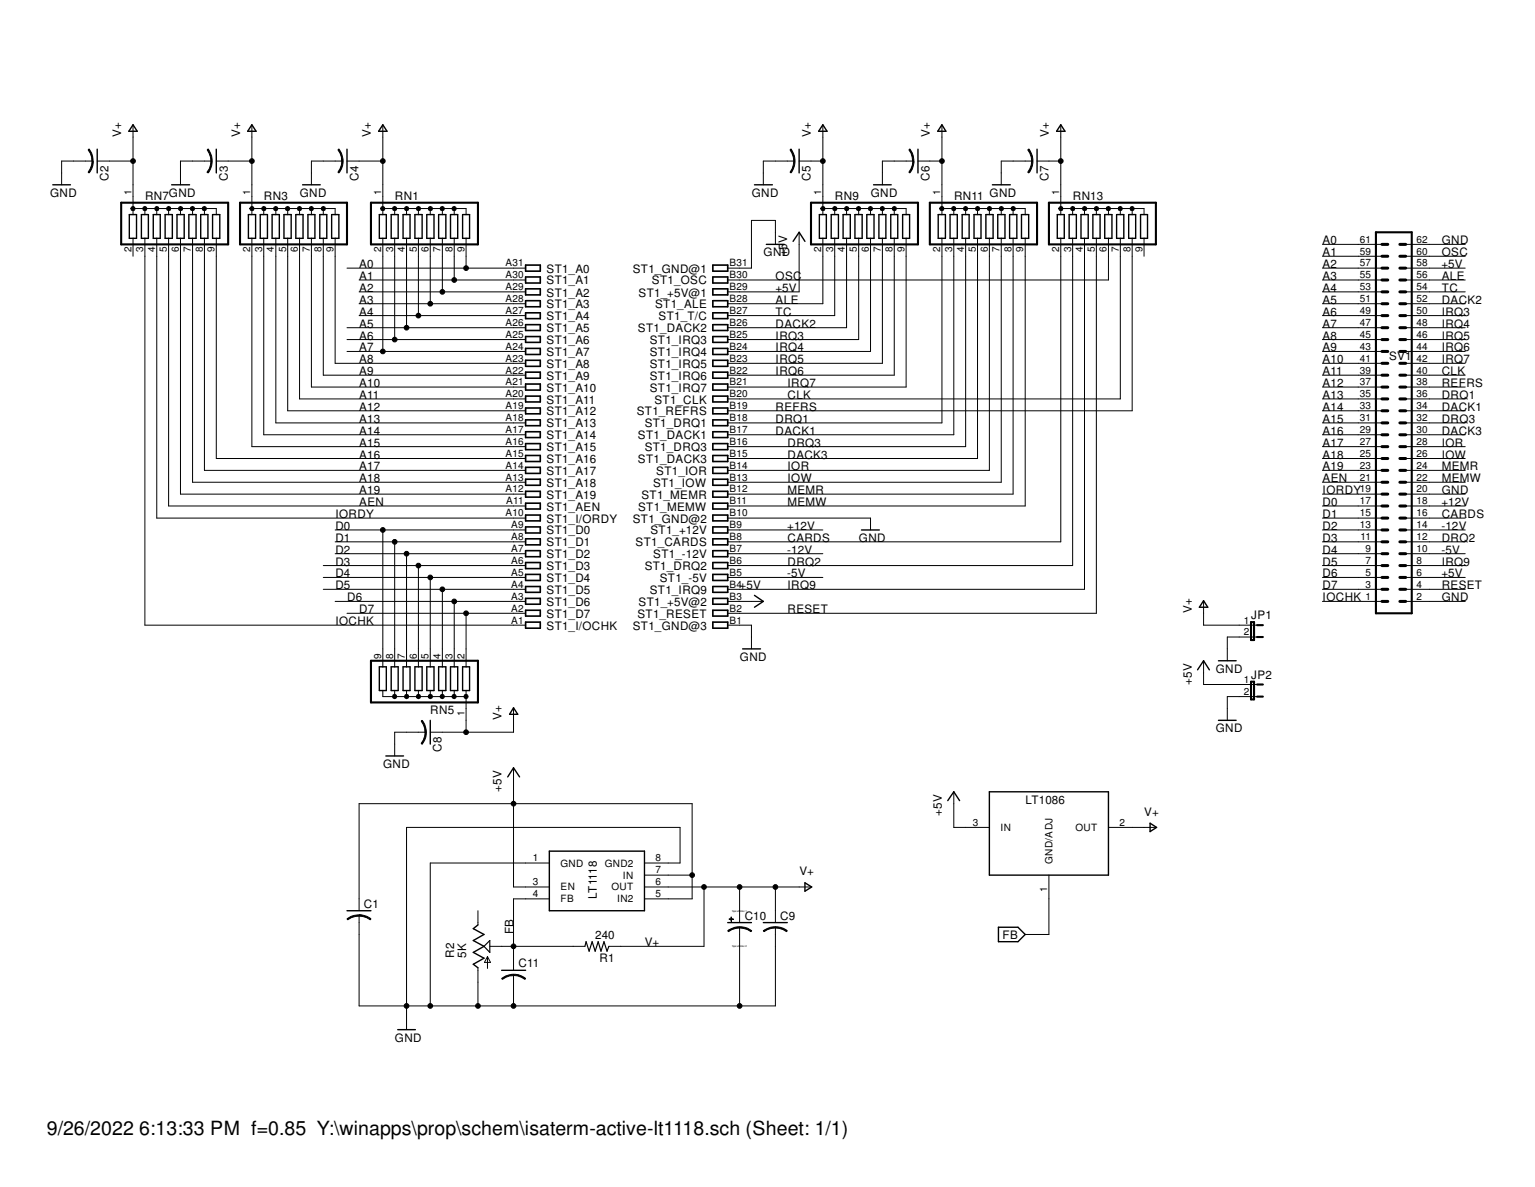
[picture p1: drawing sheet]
<svg xmlns="http://www.w3.org/2000/svg" width="279mm" height="216mm" viewBox="0 0 279 216" stroke-linecap="round" stroke-linejoin="round" font-family="sans-serif">
<g fill="none" stroke="#000" stroke-width=".25">
<path d="M9.6 33.6h3.2M17.7 27.1v4.4M23.5 39h1.3v4.3h-1.3zM24.2 22.7l.8 1.2h-1.5zM25.7 39h1.3v4.3h-1.3zM27.9 39h1.3v4.3h-1.3zM30.1 39h1.3v4.3h-1.3zM31.2 33.6h3.3M32.2 39h1.3v4.3h-1.3zM34.4 39h1.3v4.3h-1.3zM36.5 39h1.3v4.3h-1.3zM38.7 39h1.3v4.3h-1.3z"/>
<path d="M39.4 27.1v4.4M45.2 39h1.3v4.3h-1.3zM45.8 22.7l.8 1.2h-1.5zM47.4 39h1.3v4.3h-1.3zM49.5 39h1.3v4.3h-1.3zM51.7 39h1.3v4.3h-1.3zM53.8 39h1.4v4.3h-1.4zM55.1 33.6h3.2M56 39h1.3v4.3h-1.3zM58.2 39h1.3v4.3h-1.3zM60.4 39h1.3v4.3h-1.3zM63.2 27.1v4.4"/>
<path d="M69 39h1.3v4.3h-1.3zM69.7 22.7l.7 1.2h-1.5zM71.2 39h1.3v4.3h-1.3zM73.4 39h1.2v4.3h-1.2zM75.5 39h1.3v4.3h-1.3zM77.7 39h1.3v4.3h-1.3zM79.8 39h1.4v4.3h-1.4zM82 39h1.3v4.3h-1.3zM84.2 39h1.3v4.3h-1.3zM137.3 33.6h3.3M145.5 27.1v4.4M149.1 39h1.3v4.3h-1.3z"/>
<path d="M149.8 22.7l.7 1.2h-1.5zM151.3 39h1.3v4.3h-1.3zM153.5 39h1.3v4.3h-1.3zM155.6 39h1.3v4.3h-1.3zM157.8 39h1.3v4.3h-1.3zM159 33.6h3.2M160 39h1.2v4.3h-1.2zM162.1 39h1.3v4.3h-1.3zM164.3 39h1.3v4.3h-1.3zM167.1 27.1v4.4M170.8 39h1.3v4.3h-1.3zM171.4 22.7l.8 1.2h-1.5z"/>
<path d="M172.9 39h1.3v4.3h-1.3zM175.1 39h1.3v4.3h-1.3zM177.3 39h1.3v4.3h-1.3zM179.5 39h1.3v4.3h-1.3zM180.6 33.6h3.3M181.6 39h1.3v4.3h-1.3zM183.8 39h1.3v4.3h-1.3zM185.9 39h1.3v4.3h-1.3zM188.8 27.1v4.4M192.4 39h1.3v4.3h-1.3zM193.1 22.7l.7 1.2h-1.5zM194.6 39h1.3v4.3h-1.3z"/>
<path d="M196.8 39h1.3v4.3h-1.3zM198.9 39h1.3v4.3h-1.3zM201.1 39h1.3v4.3h-1.3zM203.2 39h1.4v4.3h-1.4zM205.4 39h1.3v4.3h-1.3zM207.6 39h1.3v4.3h-1.3zM139.5 44.4h3.2M144.4 43.9l1.1-1.7 1 1.7M156.8 96.4h3.3M135.2 118h3.2M137.3 108.3l1.6 1.1-1.6 1M219.1 109.3l.7 1.1h-1.5z"/>
<path d="M69 121.3h1.3v4.3h-1.3zM70.2 137.5h3.2M71.2 121.3h1.3v4.3h-1.3zM73.4 121.3h1.2v4.3h-1.2zM75.5 121.3h1.3v4.3h-1.3zM77.7 121.3h1.3v4.3h-1.3zM78.3 131v4.3M79.8 121.3h1.4v4.3h-1.4zM82 121.3h1.3v4.3h-1.3zM84.2 121.3h1.3v4.3h-1.3zM93.5 128.7l.7 1.2h-1.4zM218 121.8l1.1-1.6 1 1.6"/>
<path d="M221.8 131h3.2M221.8 120.2h3.2M92.4 141.3l1.1-1.6 1.1 1.6M100 154.8h17.3v10.9h-17.3zM172.5 145.6l1.1-1.6 1.1 1.6M180.1 144h21.7v15.2h-21.7zM209.3 149.7l1.2 .8-1.2 .8zM63.2 165.7h4.3M87 168.2l-.9 .7 2 1.1-2 1.1 2 1-2 1.1 2 1.1-2 1.1 .9 .6M91.3 176.5h4.4M132.5 167.8h4.3M138.9 167.8h4.4"/>
<path d="M146.5 160.6l1.2 .7-1.2 .8zM181.7 168.7h3.6l1.3 1.3-1.3 1.3h-3.6zM72.4 187.3h3.2"/>
</g>
<g fill="none" stroke="#000" stroke-width=".3">
<path d="M95.7 48.2h2.6v1.1h-2.6zM95.7 50.4h2.6v1.1h-2.6zM95.7 52.5h2.6v1.1h-2.6zM95.7 54.7h2.6v1.1h-2.6zM95.7 56.9h2.6v1.1h-2.6zM95.7 59.1h2.6v1h-2.6zM129.8 59.1h2.7v1h-2.7zM129.8 56.9h2.7v1.1h-2.7zM129.8 54.7h2.7v1.1h-2.7zM129.8 52.5h2.7v1.1h-2.7zM129.8 50.4h2.7v1.1h-2.7zM129.8 48.2h2.7v1.1h-2.7z"/>
<path d="M95.7 61.2h2.6v1.1h-2.6zM95.7 63.4h2.6v1.1h-2.6zM95.7 65.5h2.6v1.1h-2.6zM95.7 67.7h2.6v1.1h-2.6zM95.7 69.8h2.6v1.2h-2.6zM95.7 72.1h2.6v1h-2.6zM95.7 74.2h2.6v1.1h-2.6zM95.7 76.4h2.6v1h-2.6zM95.7 78.5h2.6v1.1h-2.6zM129.8 78.5h2.7v1.1h-2.7zM129.8 76.4h2.7v1h-2.7zM129.8 74.2h2.7v1.1h-2.7z"/>
<path d="M129.8 72.1h2.7v1h-2.7zM129.8 69.8h2.7v1.2h-2.7zM129.8 67.7h2.7v1.1h-2.7zM129.8 65.5h2.7v1.1h-2.7zM129.8 63.4h2.7v1.1h-2.7zM129.8 61.2h2.7v1.1h-2.7zM95.7 80.7h2.6v1.1h-2.6zM95.7 82.8h2.6v1.1h-2.6zM95.7 85h2.6v1.1h-2.6zM95.7 87.2h2.6v1.1h-2.6zM95.7 89.4h2.6v1h-2.6zM95.7 91.5h2.6v1.1h-2.6z"/>
<path d="M95.7 93.7h2.6v1h-2.6zM95.7 95.8h2.6v1.1h-2.6zM95.7 98h2.6v1.1h-2.6zM129.8 98h2.7v1.1h-2.7zM129.8 95.8h2.7v1.1h-2.7zM129.8 93.7h2.7v1h-2.7zM129.8 91.5h2.7v1.1h-2.7zM129.8 89.4h2.7v1h-2.7zM129.8 87.2h2.7v1.1h-2.7zM129.8 85h2.7v1.1h-2.7zM129.8 82.8h2.7v1.1h-2.7zM129.8 80.7h2.7v1.1h-2.7z"/>
<path d="M95.7 113.2h2.6v1.1h-2.6zM95.7 100.2h2.6v1.1h-2.6zM95.7 102.3h2.6v1.1h-2.6zM95.7 104.5h2.6v1.1h-2.6zM95.7 106.7h2.6v1h-2.6zM95.7 108.8h2.6v1.1h-2.6zM95.7 111h2.6v1.1h-2.6zM129.8 113.2h2.7v1.1h-2.7zM129.8 111h2.7v1.1h-2.7zM129.8 108.8h2.7v1.1h-2.7zM129.8 106.7h2.7v1h-2.7zM129.8 104.5h2.7v1.1h-2.7z"/>
<path d="M129.8 102.3h2.7v1.1h-2.7zM129.8 100.2h2.7v1.1h-2.7z"/>
</g>
<g fill="none" stroke="#000" stroke-width=".18">
<path d="M16 27.3l.2-.2a3.2 3.2 0 0 1 .7 2.2h-.2v-.7zM16.8 29.3h.2a3.1 3.1 0 0 1-.8 2.2l-.2-.2 .7-1.3zM16.8 29.3h-5.6v4.3M17.7 29.3h6.5M23.9 37.7l.3-.2 .3 .2 .1 .2-.1 .3h-.6l-.1-.3h.5h-.5zM24.2 37.9h15.2v1.1M24.2 22.8v16.2M26.1 37.7l.3-.2 .2 .2 .2 .2-.2 .3h-.5l-.1-.3h.4h-.4zM26.4 37.9v1.1M28.3 37.7l.2-.2 .3 .2v.5h-.5l-.1-.3h.4h-.4zM28.5 37.9v1.1M30.4 37.7l.3-.2 .3 .2v.5h-.6l-.1-.3h.4h-.4z"/>
<path d="M30.7 37.9v1.1M32.6 37.7l.3-.2 .2 .2 .2 .2-.2 .3h-.5l-.1-.3h.4h-.4zM32.9 37.9v1.1M34.8 37.7l.3-.2 .2 .2 .1 .2-.1 .3h-.5l-.2-.3h.5h-.5zM35.1 37.9v1.1M36.9 37.7l.3-.2 .3 .2 .1 .2-.1 .3h-.6l-.1-.3h.5h-.5zM37.2 37.9v1.1M37.7 27.3l.2-.2 .2 .2a3.2 3.2 0 0 1 .5 2h-.2l-.1-.7zM38.4 29.3h.2a3.3 3.3 0 0 1-.7 2.2l-.2-.2 .4-.6zM38.5 29.3h-5.6v4.3M39.4 29.3h6.4M45.6 37.7l.2-.2 .3 .2v.5h-.5l-.1-.3h.4h-.4z"/>
<path d="M45.8 37.9h15.2v1.1M45.8 22.8v16.2M47.8 37.7l.2-.2 .3 .2 .1 .2-.1 .3h-.5l-.2-.3h.4h-.4zM48 37.9v1.1M49.9 37.7l.3-.2 .3 .2 .1 .2-.1 .3h-.6l-.1-.3h.4h-.4zM50.2 37.9v1.1M52.1 37.7l.3-.2 .2 .2 .1 .2-.1 .3h-.5l-.2-.3h.5h-.5zM52.4 37.9v1.1M54.2 37.7l.3-.2 .3 .2 .1 .2-.1 .3h-.6l-.1-.3h.5h-.5zM54.5 37.9v1.1M56.4 37.7l.3-.2 .2 .2 .2 .2-.2 .3h-.5l-.1-.3h.4h-.4zM56.7 37.9v1.1"/>
<path d="M58.6 37.7l.2-.2 .3 .2v.5h-.5l-.1-.3h.4h-.4zM58.8 37.9v1.1M61.5 27.3l.2-.2a3.4 3.4 0 0 1 .7 2.2h-.2l-.1-.7zM62.2 29.3h.2a3.1 3.1 0 0 1-.7 2.2l-.2-.2 .6-1.3zM62.3 29.3h-5.6v4.3M63.2 29.3h6.5M69.4 37.7l.3-.2 .2 .2 .2 .2-.2 .3h-.5l-.1-.3h.4h-.4zM69.7 22.8v16.2M69.7 37.9h15.1v1.1M71.5 37.7l.3-.2 .3 .2 .1 .2-.1 .3h-.6v-.3h.4h-.4zM71.8 37.9v1.1M73.7 37.7l.3-.2 .3 .2v.5h-.6l-.1-.3h.4h-.4z"/>
<path d="M74 37.9v1.1M75.9 37.7l.3-.2 .3 .2v.5h-.6l-.1-.3h.4h-.4zM76.2 37.9v1.1M78.1 37.7l.2-.2 .3 .2 .1 .2-.1 .3h-.5l-.2-.3h.5h-.5zM78.3 37.9v1.1M80.2 37.7l.3-.2 .3 .2 .1 .2-.1 .3h-.6l-.1-.3h.5h-.5zM80.5 37.9v1.1M82.4 37.7l.3-.2 .2 .2 .2 .2-.2 .3h-.5l-.1-.3h.4h-.4zM82.7 37.9v1.1M143.8 27.3l.2-.2 .1 .2a3.2 3.2 0 0 1 .6 2h-.2l-.1-.7zM144.5 29.3h.2a3.3 3.3 0 0 1-.7 2.2l-.2-.2 .4-.6zM144.6 29.3h-5.7v4.3"/>
<path d="M145.5 29.3h4.3M149.5 37.7l.3-.2 .3 .2v.5h-.6l-.1-.3h.4h-.4zM149.8 37.9h15.1v1.1M149.8 22.8v16.2M151.7 37.7l.2-.2 .3 .2 .2 .2-.2 .3h-.5l-.1-.3h.4h-.4zM151.9 37.9v1.1M153.8 37.7l.3-.2 .3 .2 .1 .2-.1 .3h-.6l-.1-.3h.4h-.4zM154.1 37.9v1.1M156 37.7l.3-.2 .2 .2 .2 .2-.2 .3h-.5l-.1-.3h.4h-.4zM156.3 37.9v1.1M158.2 37.7l.3-.2 .2 .2 .1 .2-.1 .3h-.5l-.1-.3h.4h-.4zM158.5 37.9v1.1"/>
<path d="M160.3 37.7l.3-.2 .3 .2 .1 .2-.1 .3h-.6l-.1-.3h.5h-.5zM160.6 37.9v1.1M162.5 37.7l.3-.2 .3 .2v.5h-.6l-.1-.3h.4h-.4zM162.8 37.9v1.1M165.4 27.3l.2-.2a3.2 3.2 0 0 1 .7 2.2h-.2l-.3-1.4zM166.2 29.3h.2v.3a3.2 3.2 0 0 1-.8 1.9l-.2-.2 .7-1.3zM166.2 29.3h-5.6v4.3M167.1 29.3h4.3M171.2 37.7l.2-.2 .3 .2 .1 .2-.1 .3h-.5l-.2-.3h.5h-.5zM171.4 37.9h15.2v1.1M171.4 22.8v16.2M173.3 37.7l.3-.2 .3 .2 .1 .2-.1 .3h-.6l-.1-.3h.5h-.5z"/>
<path d="M173.6 37.9v1.1M175.5 37.7l.3-.2 .2 .2 .1 .2-.1 .3h-.5l-.1-.3h.4h-.4zM175.8 37.9v1.1M177.7 37.7l.2-.2 .3 .2v.5h-.5l-.2-.3h.5h-.5zM177.9 37.9v1.1M179.8 37.7l.3-.2 .3 .2v.5h-.6l-.1-.3h.4h-.4zM180.1 37.9v1.1M182 37.7l.2-.2 .3 .2 .2 .2-.2 .3h-.5l-.1-.3h.4h-.4zM182.2 37.9v1.1M184.1 37.7l.3-.2 .3 .2 .1 .2-.1 .3h-.6l-.1-.3h.4h-.4zM184.4 37.9v1.1M187.1 27.3l.2-.2 .2 .2a3.2 3.2 0 0 1 .5 2h-.2l-.3-1.4z"/>
<path d="M187.8 29.3h.2a3.1 3.1 0 0 1-.8 2.2l-.1-.2 .6-1.3zM187.9 29.3h-5.7v4.3M188.8 29.3h4.3M192.8 37.7l.3-.2 .3 .2v.5h-.6l-.1-.3h.4h-.4zM193.1 37.9h15.1v1.1M193.1 22.8v16.2M195 37.7l.2-.2 .3 .2v.5h-.5l-.1-.3h.4h-.4zM195.2 37.9v1.1M197.1 37.7l.3-.2 .3 .2 .1 .2-.1 .3h-.6l-.1-.3h.4h-.4zM197.4 37.9v1.1M199.3 37.7l.3-.2 .3 .2 .1 .2-.1 .3h-.6l-.1-.3h.4h-.4zM199.6 37.9v1.1"/>
<path d="M201.5 37.7l.3-.2 .2 .2 .1 .2-.1 .3h-.5l-.2-.3h.5h-.5zM201.8 37.9v1.1M203.6 37.7l.3-.2 .3 .2 .1 .2-.1 .3h-.6l-.1-.3h.5h-.5zM203.9 37.9v1.1M205.8 37.7l.3-.2 .2 .2 .2 .2-.2 .3h-.5l-.1-.3h.4h-.4zM206.1 37.9v1.1M24.2 43.3v3.3M26.4 43.3v70.4h69.3M28.5 43.3v50.9h67.2M30.7 43.3v48.7h65M32.9 43.3v46.6h62.8M35.1 43.3v44.4h60.6"/>
<path d="M37.2 43.3v42.3h58.5M39.4 43.3v40.1h56.3M45.8 43.3v37.9h49.9M48 43.3v35.8h47.7M50.2 43.3v33.6h45.5M52.4 43.3v31.4h43.3M54.5 43.3v29.3h41.2M56.7 43.3v27.1h39M58.8 43.3v24.9h36.9M61 43.3v22.8h34.7M63.2 59.6h32.5M63.2 48.8h32.5"/>
<path d="M65.4 57.4h30.3M65.4 55.2h30.3M65.4 53.1h30.3M65.4 50.9h30.3M69.7 43.3v20.6M71.8 43.3v18.5M74 43.3v16.3M76.2 43.3v14.1M78.3 43.3v11.9M80.5 43.3v9.8M82.7 43.3v7.6M84.8 43.3v5.5"/>
<path d="M141.1 44.4v-4.3h-4.3v8.7h-4.3M145.5 42.2v10.9h-13M149.8 43.3v11.9h-17.3M151.9 43.3v14.1h-19.4M154.1 43.3v16.3h-21.6M156.3 43.3v18.5h-23.8M158.5 43.3v20.6h-26M160.6 43.3v22.8h-28.1M162.8 43.3v24.9h-30.3M164.9 43.3v27.1h-32.4M171.4 43.3v33.6h-38.9M173.6 43.3v35.8h-41.1"/>
<path d="M175.8 43.3v37.9h-43.3M177.9 43.3v40.1h-45.4M180.1 43.3v42.3h-47.6M182.2 43.3v44.4h-49.7M184.4 43.3v46.6h-51.9M186.6 43.3v48.7h-54.1M193.1 43.3v55.3h-60.6M195.2 43.3v59.6h-62.7M197.4 43.3v63.9h-64.9M199.6 43.3v68.2h-67.1M201.8 43.3v7.6h-69.3M203.9 43.3v29.3h-71.4"/>
<path d="M206.1 43.3v31.4h-73.6M208.2 43.3v3.3M240.7 59.6h10.8M240.7 57.4h10.8M240.7 55.2h10.8M240.7 53.1h10.8M240.7 50.9h10.8M240.7 48.8h10.8M240.7 46.6h10.8M240.7 44.4h10.8M255.9 59.6h10.8M255.9 57.4h10.8"/>
<path d="M255.9 55.2h10.8M255.9 53.1h10.8M255.9 50.9h10.8M255.9 48.8h10.8M255.9 46.6h10.8M255.9 44.4h10.8M63.2 63.9h32.5M63.2 61.8h32.5M240.7 79.1h10.8M240.7 76.9h10.8M240.7 74.7h10.8M240.7 72.6h10.8"/>
<path d="M240.7 70.4h10.8M240.7 68.2h10.8M240.7 66.1h10.8M240.7 63.9h10.8M240.7 61.8h10.8M255.9 79.1h10.8M255.9 76.9h10.8M255.9 74.7h10.8M255.9 72.6h10.8M255.9 70.4h10.8M255.9 68.2h10.8M255.9 66.1h10.8"/>
<path d="M255.9 63.9h10.8M255.9 61.8h10.8M61 98.6h34.7M61 96.4h34.7M69.7 96.4v24.9M71.8 98.6v22.7M132.5 96.4h17.3M132.5 94.2h26v2.2M240.7 98.6h10.8M240.7 96.4h10.8M240.7 94.2h10.8M240.7 92h10.8"/>
<path d="M240.7 89.9h10.8M240.7 87.7h10.8M240.7 85.6h10.8M240.7 83.4h10.8M240.7 81.2h10.8M255.9 98.6h10.8M255.9 96.4h10.8M255.9 94.2h10.8M255.9 92h10.8M255.9 89.9h10.8M255.9 87.7h10.8M255.9 85.6h10.8"/>
<path d="M255.9 83.4h10.8M255.9 81.2h10.8M58.8 107.2h36.9M58.8 105h36.9M58.8 102.9h36.9M61 109.4h34.7M61 100.7h34.7M63.2 111.5h32.5M74 100.7v20.6M76.2 102.9v18.4M78.3 105v16.3M80.5 107.2v14.1"/>
<path d="M82.7 109.4v11.9M84.8 111.5v9.8M132.5 113.7h4.3v4.3M132.5 109.4h6.4M132.5 105h17.3M132.5 100.7h17.3M219.1 109.4v4.3h9.7M228.8 115.9h-5.4v4.3M240.7 109.4h10.8M240.7 107.2h10.8M240.7 105h10.8M240.7 102.9h10.8"/>
<path d="M240.7 100.7h10.8M255.9 109.4h10.8M255.9 107.2h10.8M255.9 105h10.8M255.9 102.9h10.8M255.9 100.7h10.8M69.7 125.6v1.1h15.1M71.5 126.4l.3-.1 .3 .1 .1 .3-.1 .3-.3 .1-.3-.1v-.3h.4h-.4zM71.8 125.6v1.1M73.7 126.4l.3-.1 .3 .1v.6l-.3 .1-.3-.1-.1-.3h.4h-.4zM74 125.6v1.1M75.9 126.4l.3-.1 .3 .1v.6l-.3 .1-.3-.1-.1-.3h.4h-.4z"/>
<path d="M76.2 125.6v1.1M76.7 131.1l.1-.1a3.2 3.2 0 0 1 .8 2.2h-.3v-.7zM77.4 133.2h.2a3.1 3.1 0 0 1-.8 2.2l-.1-.2 .3-.6zM77.5 133.2h-5.7v4.3M78.1 126.4l.2-.1 .3 .1 .1 .3-.1 .3-.3 .1-.2-.1-.2-.3h.5h-.5zM78.3 125.6v1.1M80.2 126.4l.3-.1 .3 .1 .1 .3-.1 .3-.3 .1-.3-.1-.1-.3h.5h-.5zM80.5 125.6v1.1M82.4 126.4l.3-.1 .2 .1 .2 .3-.2 .3-.2 .1-.3-.1-.1-.3h.4h-.4zM82.7 125.6v1.1M84.5 126.4l.3-.1 .3 .1 .1 .3-.1 .3-.3 .1-.3-.1v-.3h.4h-.4zM84.8 125.6v7.6"/>
<path d="M93.5 128.9v4.3h-15.2M93.5 139.7v21.6h6.5M219.1 120.2v4.3h9.7M228.8 126.7h-5.4v4.3M100 157h-21.7v26M117.3 157h6.5v-6.5h-49.8v36.8M117.3 159.2h8.7M173.6 144v6.5h6.5M190.9 159.2v10.8h-4.3M201.8 150.5h8.6M63.2 167.1a3.2 3.2 0 0 1 2.2-.7v.2l-1.5 .3-.6 .4zM65.4 166.4h.3a3.6 3.6 0 0 1 1.8 .7l-.1 .2-.6-.4-1.4-.3z"/>
<path d="M65.4 166.5v16.5h75.7v-14.3M87 165.7v2.5M87 176v7M88.7 174v2.1M88.7 174l.6 1h-1.1zM89.2 172.1h17.3M91.3 178a3.4 3.4 0 0 1 2.2-.8v.3h-.7l-1.4 .6zM93.5 177.2a3.1 3.1 0 0 1 2.2 .8l-.2 .1-1.3-.6-.7-.1zM93.5 177.3v5.7M100 163.5h-6.5v13M117.3 161.3h30.3M117.3 163.5h8.7v-17.3h-60.6v19.5"/>
<path d="M128.1 161.3v10.8h-17.3M132.5 169.3l.2-.2a3.4 3.4 0 0 1 1.9-.5v.2l-1.4 .3-.6 .4zM132.7 167.1l.8 .1zM133.1 166.8v.8zM134.6 168.6a3.3 3.3 0 0 1 2.2 .7l-.1 .2-.6-.4-1.5-.3zM134.6 161.3v6.5M134.6 168.7v14.3M138.9 169.3l.3-.2a3.2 3.2 0 0 1 1.9-.5v.2l-1.4 .3-.6 .4zM141.1 168.6a3.3 3.3 0 0 1 2.2 .7l-.1 .2-.7-.4-1.4-.3zM141.1 161.3v6.5"/>
<circle cx="24.2" cy="29.3" r=".43"/>
<circle cx="45.8" cy="29.3" r=".43"/>
<circle cx="69.7" cy="29.3" r=".43"/>
<circle cx="149.8" cy="29.3" r=".43"/>
<circle cx="171.4" cy="29.3" r=".43"/>
<circle cx="193.1" cy="29.3" r=".43"/>
<circle cx="74" cy="59.6" r=".43"/>
<circle cx="76.2" cy="57.4" r=".43"/>
<circle cx="78.3" cy="55.2" r=".43"/>
<circle cx="80.5" cy="53.1" r=".43"/>
<circle cx="82.7" cy="50.9" r=".43"/>
<circle cx="84.8" cy="48.8" r=".43"/>
<circle cx="69.7" cy="63.9" r=".43"/>
<circle cx="71.8" cy="61.8" r=".43"/>
<circle cx="69.7" cy="96.4" r=".43"/>
<circle cx="71.8" cy="98.6" r=".43"/>
<circle cx="74" cy="100.7" r=".43"/>
<circle cx="76.2" cy="102.9" r=".43"/>
<circle cx="78.3" cy="105" r=".43"/>
<circle cx="80.5" cy="107.2" r=".43"/>
<circle cx="82.7" cy="109.4" r=".43"/>
<circle cx="84.8" cy="111.5" r=".43"/>
<circle cx="84.8" cy="133.2" r=".43"/>
<circle cx="93.5" cy="146.2" r=".43"/>
<circle cx="126" cy="159.2" r=".43"/>
<circle cx="93.5" cy="172.1" r=".43"/>
<circle cx="128.1" cy="161.3" r=".43"/>
<circle cx="134.6" cy="161.3" r=".43"/>
<circle cx="141.1" cy="161.3" r=".43"/>
<circle cx="74" cy="183" r=".43"/>
<circle cx="78.3" cy="183" r=".43"/>
<circle cx="87" cy="183" r=".43"/>
<circle cx="93.5" cy="183" r=".43"/>
<circle cx="134.6" cy="183" r=".43"/>
</g>
<g fill="none" stroke="#000" stroke-width=".38">
<path d="M22.1 36.9h19.4v7.5h-19.4zM43.7 36.9h19.5v7.5h-19.5zM67.5 36.9h19.5v7.5h-19.5zM147.6 36.9h19.5v7.5h-19.5zM169.2 36.9h19.6v7.5h-19.6zM190.9 36.9h19.5v7.5h-19.5zM250.4 42.2h6.6v69.3h-6.6zM227.7 113.2h.6v3.2h-.6zM228.8 113.7h1.1M228.8 115.9h1.1M67.5 120.2h19.5v7.6h-19.5zM227.7 124h.6v3.2h-.6z"/>
<path d="M228.8 124.5h1.1M228.8 126.7h1.1"/>
</g>
<g fill="#000">
<path d="M16.8 29.3h.2a3.1 3.1 0 0 1-.8 2.2l-.2-.2 .7-1.3z" fill-rule="evenodd"/>
<path d="M16 27.3l.2-.2a3.2 3.2 0 0 1 .7 2.2h-.2v-.7z" fill-rule="evenodd"/>
<path d="M23.9 37.7l.3-.2 .3 .2 .1 .2-.1 .3h-.6l-.1-.3h.5h-.5z" fill-rule="evenodd"/>
<path d="M26.1 37.7l.3-.2 .2 .2 .2 .2-.2 .3h-.5l-.1-.3h.4h-.4z" fill-rule="evenodd"/>
<path d="M28.3 37.7l.2-.2 .3 .2v.5h-.5l-.1-.3h.4h-.4z" fill-rule="evenodd"/>
<path d="M30.4 37.7l.3-.2 .3 .2v.5h-.6l-.1-.3h.4h-.4z" fill-rule="evenodd"/>
<path d="M32.6 37.7l.3-.2 .2 .2 .2 .2-.2 .3h-.5l-.1-.3h.4h-.4z" fill-rule="evenodd"/>
<path d="M34.8 37.7l.3-.2 .2 .2 .1 .2-.1 .3h-.5l-.2-.3h.5h-.5z" fill-rule="evenodd"/>
<path d="M36.9 37.7l.3-.2 .3 .2 .1 .2-.1 .3h-.6l-.1-.3h.5h-.5z" fill-rule="evenodd"/>
<path d="M38.4 29.3h.2a3.3 3.3 0 0 1-.7 2.2l-.2-.2 .4-.6z" fill-rule="evenodd"/>
<path d="M37.7 27.3l.2-.2 .2 .2a3.2 3.2 0 0 1 .5 2h-.2l-.1-.7z" fill-rule="evenodd"/>
<path d="M45.6 37.7l.2-.2 .3 .2v.5h-.5l-.1-.3h.4h-.4z" fill-rule="evenodd"/>
<path d="M47.8 37.7l.2-.2 .3 .2 .1 .2-.1 .3h-.5l-.2-.3h.4h-.4z" fill-rule="evenodd"/>
<path d="M49.9 37.7l.3-.2 .3 .2 .1 .2-.1 .3h-.6l-.1-.3h.4h-.4z" fill-rule="evenodd"/>
<path d="M52.1 37.7l.3-.2 .2 .2 .1 .2-.1 .3h-.5l-.2-.3h.5h-.5z" fill-rule="evenodd"/>
<path d="M54.2 37.7l.3-.2 .3 .2 .1 .2-.1 .3h-.6l-.1-.3h.5h-.5z" fill-rule="evenodd"/>
<path d="M56.4 37.7l.3-.2 .2 .2 .2 .2-.2 .3h-.5l-.1-.3h.4h-.4z" fill-rule="evenodd"/>
<path d="M58.6 37.7l.2-.2 .3 .2v.5h-.5l-.1-.3h.4h-.4z" fill-rule="evenodd"/>
<path d="M62.2 29.3h.2a3.1 3.1 0 0 1-.7 2.2l-.2-.2 .6-1.3z" fill-rule="evenodd"/>
<path d="M61.5 27.3l.2-.2a3.4 3.4 0 0 1 .7 2.2h-.2l-.1-.7z" fill-rule="evenodd"/>
<path d="M69.4 37.7l.3-.2 .2 .2 .2 .2-.2 .3h-.5l-.1-.3h.4h-.4z" fill-rule="evenodd"/>
<path d="M71.5 37.7l.3-.2 .3 .2 .1 .2-.1 .3h-.6v-.3h.4h-.4z" fill-rule="evenodd"/>
<path d="M73.7 37.7l.3-.2 .3 .2v.5h-.6l-.1-.3h.4h-.4z" fill-rule="evenodd"/>
<path d="M75.9 37.7l.3-.2 .3 .2v.5h-.6l-.1-.3h.4h-.4z" fill-rule="evenodd"/>
<path d="M78.1 37.7l.2-.2 .3 .2 .1 .2-.1 .3h-.5l-.2-.3h.5h-.5z" fill-rule="evenodd"/>
<path d="M80.2 37.7l.3-.2 .3 .2 .1 .2-.1 .3h-.6l-.1-.3h.5h-.5z" fill-rule="evenodd"/>
<path d="M82.4 37.7l.3-.2 .2 .2 .2 .2-.2 .3h-.5l-.1-.3h.4h-.4z" fill-rule="evenodd"/>
<path d="M144.5 29.3h.2a3.3 3.3 0 0 1-.7 2.2l-.2-.2 .4-.6z" fill-rule="evenodd"/>
<path d="M143.8 27.3l.2-.2 .1 .2a3.2 3.2 0 0 1 .6 2h-.2l-.1-.7z" fill-rule="evenodd"/>
<path d="M149.5 37.7l.3-.2 .3 .2v.5h-.6l-.1-.3h.4h-.4z" fill-rule="evenodd"/>
<path d="M151.7 37.7l.2-.2 .3 .2 .2 .2-.2 .3h-.5l-.1-.3h.4h-.4z" fill-rule="evenodd"/>
<path d="M153.8 37.7l.3-.2 .3 .2 .1 .2-.1 .3h-.6l-.1-.3h.4h-.4z" fill-rule="evenodd"/>
<path d="M156 37.7l.3-.2 .2 .2 .2 .2-.2 .3h-.5l-.1-.3h.4h-.4z" fill-rule="evenodd"/>
<path d="M158.2 37.7l.3-.2 .2 .2 .1 .2-.1 .3h-.5l-.1-.3h.4h-.4z" fill-rule="evenodd"/>
<path d="M160.3 37.7l.3-.2 .3 .2 .1 .2-.1 .3h-.6l-.1-.3h.5h-.5z" fill-rule="evenodd"/>
<path d="M162.5 37.7l.3-.2 .3 .2v.5h-.6l-.1-.3h.4h-.4z" fill-rule="evenodd"/>
<path d="M166.2 29.3h.2v.3a3.2 3.2 0 0 1-.8 1.9l-.2-.2 .7-1.3z" fill-rule="evenodd"/>
<path d="M165.4 27.3l.2-.2a3.2 3.2 0 0 1 .7 2.2h-.2l-.3-1.4z" fill-rule="evenodd"/>
<path d="M171.2 37.7l.2-.2 .3 .2 .1 .2-.1 .3h-.5l-.2-.3h.5h-.5z" fill-rule="evenodd"/>
<path d="M173.3 37.7l.3-.2 .3 .2 .1 .2-.1 .3h-.6l-.1-.3h.5h-.5z" fill-rule="evenodd"/>
<path d="M175.5 37.7l.3-.2 .2 .2 .1 .2-.1 .3h-.5l-.1-.3h.4h-.4z" fill-rule="evenodd"/>
<path d="M177.7 37.7l.2-.2 .3 .2v.5h-.5l-.2-.3h.5h-.5z" fill-rule="evenodd"/>
<path d="M179.8 37.7l.3-.2 .3 .2v.5h-.6l-.1-.3h.4h-.4z" fill-rule="evenodd"/>
<path d="M182 37.7l.2-.2 .3 .2 .2 .2-.2 .3h-.5l-.1-.3h.4h-.4z" fill-rule="evenodd"/>
<path d="M184.1 37.7l.3-.2 .3 .2 .1 .2-.1 .3h-.6l-.1-.3h.4h-.4z" fill-rule="evenodd"/>
<path d="M187.8 29.3h.2a3.1 3.1 0 0 1-.8 2.2l-.1-.2 .6-1.3z" fill-rule="evenodd"/>
<path d="M187.1 27.3l.2-.2 .2 .2a3.2 3.2 0 0 1 .5 2h-.2l-.3-1.4z" fill-rule="evenodd"/>
<path d="M192.8 37.7l.3-.2 .3 .2v.5h-.6l-.1-.3h.4h-.4z" fill-rule="evenodd"/>
<path d="M195 37.7l.2-.2 .3 .2v.5h-.5l-.1-.3h.4h-.4z" fill-rule="evenodd"/>
<path d="M197.1 37.7l.3-.2 .3 .2 .1 .2-.1 .3h-.6l-.1-.3h.4h-.4z" fill-rule="evenodd"/>
<path d="M199.3 37.7l.3-.2 .3 .2 .1 .2-.1 .3h-.6l-.1-.3h.4h-.4z" fill-rule="evenodd"/>
<path d="M201.5 37.7l.3-.2 .2 .2 .1 .2-.1 .3h-.5l-.2-.3h.5h-.5z" fill-rule="evenodd"/>
<path d="M203.6 37.7l.3-.2 .3 .2 .1 .2-.1 .3h-.6l-.1-.3h.5h-.5z" fill-rule="evenodd"/>
<path d="M205.8 37.7l.3-.2 .2 .2 .2 .2-.2 .3h-.5l-.1-.3h.4h-.4z" fill-rule="evenodd"/>
<path d="M71.5 126.4l.3-.1 .3 .1 .1 .3-.1 .3-.3 .1-.3-.1v-.3h.4h-.4z" fill-rule="evenodd"/>
<path d="M73.7 126.4l.3-.1 .3 .1v.6l-.3 .1-.3-.1-.1-.3h.4h-.4z" fill-rule="evenodd"/>
<path d="M75.9 126.4l.3-.1 .3 .1v.6l-.3 .1-.3-.1-.1-.3h.4h-.4z" fill-rule="evenodd"/>
<path d="M77.4 133.2h.2a3.1 3.1 0 0 1-.8 2.2l-.1-.2 .3-.6z" fill-rule="evenodd"/>
<path d="M76.7 131.1l.1-.1a3.2 3.2 0 0 1 .8 2.2h-.3v-.7z" fill-rule="evenodd"/>
<path d="M78.1 126.4l.2-.1 .3 .1 .1 .3-.1 .3-.3 .1-.2-.1-.2-.3h.5h-.5z" fill-rule="evenodd"/>
<path d="M80.2 126.4l.3-.1 .3 .1 .1 .3-.1 .3-.3 .1-.3-.1-.1-.3h.5h-.5z" fill-rule="evenodd"/>
<path d="M82.4 126.4l.3-.1 .2 .1 .2 .3-.2 .3-.2 .1-.3-.1-.1-.3h.4h-.4z" fill-rule="evenodd"/>
<path d="M84.5 126.4l.3-.1 .3 .1 .1 .3-.1 .3-.3 .1-.3-.1v-.3h.4h-.4z" fill-rule="evenodd"/>
<path d="M63.2 167.1a3.2 3.2 0 0 1 2.2-.7v.2l-1.5 .3-.6 .4z" fill-rule="evenodd"/>
<path d="M65.4 166.4h.3a3.6 3.6 0 0 1 1.8 .7l-.1 .2-.6-.4-1.4-.3z" fill-rule="evenodd"/>
<path d="M91.3 178a3.4 3.4 0 0 1 2.2-.8v.3h-.7l-1.4 .6z" fill-rule="evenodd"/>
<path d="M93.5 177.2a3.1 3.1 0 0 1 2.2 .8l-.2 .1-1.3-.6-.7-.1z" fill-rule="evenodd"/>
<path d="M132.7 167.1l.8 .1z" fill-rule="evenodd"/>
<path d="M133.1 166.8v.8z" fill-rule="evenodd"/>
<path d="M132.5 169.3l.2-.2a3.4 3.4 0 0 1 1.9-.5v.2l-1.4 .3-.6 .4z" fill-rule="evenodd"/>
<path d="M134.6 168.6a3.3 3.3 0 0 1 2.2 .7l-.1 .2-.6-.4-1.5-.3z" fill-rule="evenodd"/>
<path d="M138.9 169.3l.3-.2a3.2 3.2 0 0 1 1.9-.5v.2l-1.4 .3-.6 .4z" fill-rule="evenodd"/>
<path d="M141.1 168.6a3.3 3.3 0 0 1 2.2 .7l-.1 .2-.7-.4-1.4-.3z" fill-rule="evenodd"/>
<circle cx="24.2" cy="29.3" r=".43"/>
<circle cx="45.8" cy="29.3" r=".43"/>
<circle cx="69.7" cy="29.3" r=".43"/>
<circle cx="149.8" cy="29.3" r=".43"/>
<circle cx="171.4" cy="29.3" r=".43"/>
<circle cx="193.1" cy="29.3" r=".43"/>
<circle cx="74" cy="59.6" r=".43"/>
<circle cx="76.2" cy="57.4" r=".43"/>
<circle cx="78.3" cy="55.2" r=".43"/>
<circle cx="80.5" cy="53.1" r=".43"/>
<circle cx="82.7" cy="50.9" r=".43"/>
<circle cx="84.8" cy="48.8" r=".43"/>
<circle cx="69.7" cy="63.9" r=".43"/>
<circle cx="71.8" cy="61.8" r=".43"/>
<circle cx="69.7" cy="96.4" r=".43"/>
<circle cx="71.8" cy="98.6" r=".43"/>
<circle cx="74" cy="100.7" r=".43"/>
<circle cx="76.2" cy="102.9" r=".43"/>
<circle cx="78.3" cy="105" r=".43"/>
<circle cx="80.5" cy="107.2" r=".43"/>
<circle cx="82.7" cy="109.4" r=".43"/>
<circle cx="84.8" cy="111.5" r=".43"/>
<circle cx="84.8" cy="133.2" r=".43"/>
<circle cx="93.5" cy="146.2" r=".43"/>
<circle cx="126" cy="159.2" r=".43"/>
<circle cx="93.5" cy="172.1" r=".43"/>
<circle cx="128.1" cy="161.3" r=".43"/>
<circle cx="134.6" cy="161.3" r=".43"/>
<circle cx="141.1" cy="161.3" r=".43"/>
<circle cx="74" cy="183" r=".43"/>
<circle cx="78.3" cy="183" r=".43"/>
<circle cx="87" cy="183" r=".43"/>
<circle cx="93.5" cy="183" r=".43"/>
<circle cx="134.6" cy="183" r=".43"/>
</g>
<path d="M89.2 171.1v2.1l-1.1-1.1zM106.5 172.1l.2-.8 .5 1.7 .6-1.7 .5 1.7 .6-1.7 .5 1.7 .5-1.7 .6 1.7 .3-.9" fill="none" stroke="#000" stroke-width=".21"/>
<g fill="none" stroke="#000" stroke-width=".55">
<path d="M251.5 59.6h1.1M251.5 55.2h1.1M251.5 57.4h1.1M251.5 50.9h1.1M251.5 53.1h1.1M251.5 48.8h1.1M251.5 46.6h1.1M251.5 44.4h1.1M254.8 59.6h1.1M254.8 55.2h1.1M254.8 57.4h1.1M254.8 50.9h1.1"/>
<path d="M254.8 53.1h1.1M254.8 48.8h1.1M254.8 46.6h1.1M254.8 44.4h1.1M251.5 79.1h1.1M251.5 74.7h1.1M251.5 76.9h1.1M251.5 72.6h1.1M251.5 70.4h1.1M251.5 68.2h1.1M251.5 66.1h1.1M251.5 61.8h1.1"/>
<path d="M251.5 63.9h1.1M254.8 79.1h1.1M254.8 74.7h1.1M254.8 76.9h1.1M254.8 72.6h1.1M254.8 70.4h1.1M254.8 68.2h1.1M254.8 66.1h1.1M254.8 61.8h1.1M254.8 63.9h1.1M251.5 94.2h1.1M251.5 96.4h1.1"/>
<path d="M251.5 98.6h1.1M251.5 89.9h1.1M251.5 92h1.1M251.5 83.4h1.1M251.5 85.6h1.1M251.5 87.7h1.1M251.5 81.2h1.1M254.8 94.2h1.1M254.8 96.4h1.1M254.8 98.6h1.1M254.8 89.9h1.1M254.8 92h1.1"/>
<path d="M254.8 83.4h1.1M254.8 85.6h1.1M254.8 87.7h1.1M254.8 81.2h1.1M251.5 105h1.1M251.5 107.2h1.1M251.5 109.4h1.1M251.5 100.7h1.1M251.5 102.9h1.1M254.8 105h1.1M254.8 107.2h1.1M254.8 109.4h1.1"/>
<path d="M254.8 100.7h1.1M254.8 102.9h1.1"/>
</g>
<text font-size="3.6" x="8.5" y="206.4">9/26/2022 6:13:33 PM f=0.85 Y:\winapps\prop\schem\isaterm-active-lt1118.sch (Sheet: 1/1)</text>
<g font-size="2.1">
<text x="22.1" y="24.9" transform="rotate(-90 22.1 24.9)">V+</text>
<text x="43.7" y="24.9" transform="rotate(-90 43.7 24.9)">V+</text>
<text x="67.5" y="24.9" transform="rotate(-90 67.5 24.9)">V+</text>
<text x="147.6" y="24.9" transform="rotate(-90 147.6 24.9)">V+</text>
<text x="169.2" y="24.9" transform="rotate(-90 169.2 24.9)">V+</text>
<text x="190.9" y="24.9" transform="rotate(-90 190.9 24.9)">V+</text>
<text x="9.1" y="35.8">GND</text>
<text x="19.8" y="32.9" transform="rotate(-90 19.8 32.9)">C2</text>
<text x="30.7" y="35.8">GND</text>
<text x="41.4" y="32.9" transform="rotate(-90 41.4 32.9)">C3</text>
<text x="54.6" y="35.8">GND</text>
<text x="65.2" y="32.9" transform="rotate(-90 65.2 32.9)">C4</text>
<text x="136.8" y="35.8">GND</text>
<text x="147.5" y="32.9" transform="rotate(-90 147.5 32.9)">C5</text>
<text x="158.5" y="35.8">GND</text>
<text x="169.2" y="32.9" transform="rotate(-90 169.2 32.9)">C6</text>
<text x="180.1" y="35.8">GND</text>
<text x="190.8" y="32.9" transform="rotate(-90 190.8 32.9)">C7</text>
<text x="26.4" y="36.3">RN7</text>
<text x="48" y="36.3">RN3</text>
<text x="71.9" y="36.3">RN1</text>
<text x="152" y="36.3">RN9</text>
<text x="173.7" y="36.3">RN11</text>
<text x="195.3" y="36.3">RN13</text>
<text x="139" y="46.6">GND</text>
<text x="143.3" y="46.6" transform="rotate(-90 143.3 46.6)">+5V</text>
<text x="240.7" y="44.4">A0</text>
<text x="240.7" y="46.6">A1</text>
<text x="262.4" y="44.4">GND</text>
<text x="262.4" y="46.6">OSC</text>
<text x="65.4" y="48.8">A0</text>
<text x="65.4" y="50.9">A1</text>
<text x="65.4" y="53.1">A2</text>
<text x="99.5" y="53.9">ST1_A2</text>
<text x="99.5" y="51.7">ST1_A1</text>
<text x="99.5" y="49.6">ST1_A0</text>
<text x="115.2" y="49.6">ST1_GND@1</text>
<text x="116.2" y="53.9">ST1_+5V@1</text>
<text x="118.7" y="51.7">ST1_OSC</text>
<text x="141.1" y="53.1">+5V</text>
<text x="141.2" y="50.9">OSC</text>
<text x="240.7" y="48.8">A2</text>
<text x="240.7" y="50.9">A3</text>
<text x="240.7" y="53.1">A4</text>
<text x="262.4" y="48.8">+5V</text>
<text x="262.4" y="50.9">ALE</text>
<text x="262.4" y="53.1">TC</text>
<text x="65.4" y="55.2">A3</text>
<text x="65.4" y="57.4">A4</text>
<text x="65.4" y="59.6">A5</text>
<text x="99.5" y="58.3">ST1_A4</text>
<text x="99.5" y="56.1">ST1_A3</text>
<text x="119.3" y="56.1">ST1_ALE</text>
<text x="119.9" y="58.3">ST1_T/C</text>
<text x="141.2" y="57.4">TC</text>
<text x="141.2" y="59.6">DACK2</text>
<text x="141.2" y="55.2">ALE</text>
<text x="240.7" y="55.2">A5</text>
<text x="240.7" y="57.4">A6</text>
<text x="240.7" y="59.6">A7</text>
<text x="262.4" y="55.2">DACK2</text>
<text x="262.4" y="57.4">IRQ3</text>
<text x="262.4" y="59.6">IRQ4</text>
<text x="65.4" y="61.8">A6</text>
<text x="65.4" y="63.9">A7</text>
<text x="99.5" y="64.7">ST1_A7</text>
<text x="99.5" y="62.6">ST1_A6</text>
<text x="99.5" y="60.4">ST1_A5</text>
<text x="116.1" y="60.4">ST1_DACK2</text>
<text x="118.3" y="64.7">ST1_IRQ4</text>
<text x="118.3" y="62.6">ST1_IRQ3</text>
<text x="141.2" y="61.8">IRQ3</text>
<text x="141.2" y="63.9">IRQ4</text>
<text x="240.7" y="61.8">A8</text>
<text x="240.7" y="63.9">A9</text>
<text x="252.9" y="65.4">SV1</text>
<text x="262.4" y="61.8">IRQ5</text>
<text x="262.4" y="63.9">IRQ6</text>
<text x="65.4" y="66.1">A8</text>
<text x="65.4" y="68.2">A9</text>
<text x="65.4" y="70.4">A10</text>
<text x="99.5" y="71.2">ST1_A10</text>
<text x="99.5" y="69.1">ST1_A9</text>
<text x="99.5" y="66.9">ST1_A8</text>
<text x="118.3" y="71.2">ST1_IRQ7</text>
<text x="118.3" y="69.1">ST1_IRQ6</text>
<text x="118.3" y="66.9">ST1_IRQ5</text>
<text x="141.2" y="66.1">IRQ5</text>
<text x="141.2" y="68.2">IRQ6</text>
<text x="143.3" y="70.4">IRQ7</text>
<text x="240.7" y="66.1">A10</text>
<text x="240.7" y="68.2">A11</text>
<text x="240.7" y="70.4">A12</text>
<text x="262.4" y="66.1">IRQ7</text>
<text x="262.4" y="68.2">CLK</text>
<text x="262.4" y="70.4">REFRS</text>
<text x="65.4" y="72.6">A11</text>
<text x="65.4" y="74.7">A12</text>
<text x="65.4" y="76.9">A13</text>
<text x="99.5" y="77.7">ST1_A13</text>
<text x="99.5" y="75.6">ST1_A12</text>
<text x="99.5" y="73.4">ST1_A11</text>
<text x="115.9" y="75.6">ST1_REFRS</text>
<text x="117.3" y="77.7">ST1_DRQ1</text>
<text x="119.1" y="73.4">ST1_CLK</text>
<text x="141.2" y="76.9">DRQ1</text>
<text x="141.2" y="74.7">REFRS</text>
<text x="143.3" y="72.6">CLK</text>
<text x="240.7" y="72.6">A13</text>
<text x="240.7" y="74.7">A14</text>
<text x="240.7" y="76.9">A15</text>
<text x="262.4" y="72.6">DRQ1</text>
<text x="262.4" y="74.7">DACK1</text>
<text x="262.4" y="76.9">DRQ3</text>
<text x="65.4" y="79.1">A14</text>
<text x="65.4" y="81.2">A15</text>
<text x="65.4" y="83.4">A16</text>
<text x="99.5" y="82">ST1_A15</text>
<text x="99.5" y="79.9">ST1_A14</text>
<text x="116.1" y="79.9">ST1_DACK1</text>
<text x="117.3" y="82">ST1_DRQ3</text>
<text x="141.2" y="79.1">DACK1</text>
<text x="143.3" y="81.2">DRQ3</text>
<text x="143.3" y="83.4">DACK3</text>
<text x="240.7" y="79.1">A16</text>
<text x="240.7" y="81.2">A17</text>
<text x="240.7" y="83.4">A18</text>
<text x="262.4" y="79.1">DACK3</text>
<text x="262.4" y="81.2">IOR</text>
<text x="262.4" y="83.4">IOW</text>
<text x="65.4" y="85.6">A17</text>
<text x="65.4" y="87.7">A18</text>
<text x="65.4" y="89.9">A19</text>
<text x="99.5" y="88.6">ST1_A18</text>
<text x="99.5" y="86.4">ST1_A17</text>
<text x="99.5" y="84.2">ST1_A16</text>
<text x="116.1" y="84.2">ST1_DACK3</text>
<text x="118.9" y="88.6">ST1_IOW</text>
<text x="119.5" y="86.4">ST1_IOR</text>
<text x="143.3" y="85.6">IOR</text>
<text x="143.3" y="87.7">IOW</text>
<text x="143.3" y="89.9">MEMR</text>
<text x="240.7" y="85.6">A19</text>
<text x="240.7" y="87.7">AEN</text>
<text x="240.7" y="89.9">IORDY</text>
<text x="262.4" y="85.6">MEMR</text>
<text x="262.4" y="87.7">MEMW</text>
<text x="262.4" y="89.9">GND</text>
<text x="61" y="94.2">IORDY</text>
<text x="65.4" y="92.1">AEN</text>
<text x="99.5" y="95">ST1_I/ORDY</text>
<text x="99.5" y="92.9">ST1_AEN</text>
<text x="99.5" y="90.7">ST1_A19</text>
<text x="115.2" y="95">ST1_GND@2</text>
<text x="116.2" y="92.9">ST1_MEMW</text>
<text x="116.8" y="90.7">ST1_MEMR</text>
<text x="143.3" y="92.1">MEMW</text>
<text x="240.7" y="92.1">D0</text>
<text x="240.7" y="94.2">D1</text>
<text x="262.4" y="92.1">+12V</text>
<text x="262.4" y="94.2">CARDS</text>
<text x="61" y="96.4">D0</text>
<text x="61" y="98.6">D1</text>
<text x="61" y="100.7">D2</text>
<text x="99.5" y="101.5">ST1_D2</text>
<text x="99.5" y="99.4">ST1_D1</text>
<text x="99.5" y="97.2">ST1_D0</text>
<text x="115.7" y="99.4">ST1_CARDS</text>
<text x="118.4" y="97.2">ST1_+12V</text>
<text x="118.9" y="101.5">ST1_-12V</text>
<text x="143.3" y="96.4">+12V</text>
<text x="143.3" y="100.7">-12V</text>
<text x="143.3" y="98.6">CARDS</text>
<text x="156.3" y="98.6">GND</text>
<text x="240.7" y="96.4">D2</text>
<text x="240.7" y="98.6">D3</text>
<text x="240.7" y="100.7">D4</text>
<text x="262.4" y="96.4">-12V</text>
<text x="262.4" y="100.7">-5V</text>
<text x="262.4" y="98.6">DRQ2</text>
<text x="61" y="102.9">D3</text>
<text x="61" y="105">D4</text>
<text x="61" y="107.2">D5</text>
<text x="99.5" y="105.9">ST1_D4</text>
<text x="99.5" y="103.7">ST1_D3</text>
<text x="117.3" y="103.7">ST1_DRQ2</text>
<text x="120.1" y="105.9">ST1_-5V</text>
<text x="134.6" y="107.2">+5V</text>
<text x="143.3" y="105">-5V</text>
<text x="143.3" y="102.9">DRQ2</text>
<text x="143.3" y="107.2">IRQ9</text>
<text x="240.7" y="102.9">D5</text>
<text x="240.7" y="105">D6</text>
<text x="240.7" y="107.2">D7</text>
<text x="262.4" y="105">+5V</text>
<text x="262.4" y="102.9">IRQ9</text>
<text x="262.4" y="107.2">RESET</text>
<text x="61" y="113.7">IOCHK</text>
<text x="63.2" y="109.4">D6</text>
<text x="65.4" y="111.5">D7</text>
<text x="99.5" y="112.4">ST1_D7</text>
<text x="99.5" y="110.2">ST1_D6</text>
<text x="99.5" y="108">ST1_D5</text>
<text x="116" y="112.4">ST1_RESET</text>
<text x="116.2" y="110.2">ST1_+5V@2</text>
<text x="118.3" y="108">ST1_IRQ9</text>
<text x="143.3" y="111.5">RESET</text>
<text x="216.9" y="111.5" transform="rotate(-90 216.9 111.5)">V+</text>
<text x="227.8" y="112.6">JP1</text>
<text x="240.7" y="109.4">IOCHK</text>
<text x="262.4" y="109.4">GND</text>
<text x="99.5" y="114.5">ST1_I/OCHK</text>
<text x="115.2" y="114.5">ST1_GND@3</text>
<text x="134.7" y="120.2">GND</text>
<text x="216.9" y="124.5" transform="rotate(-90 216.9 124.5)">+5V</text>
<text x="221.3" y="122.3">GND</text>
<text x="227.8" y="123.4">JP2</text>
<text x="78.3" y="129.8">RN5</text>
<text x="91.3" y="131" transform="rotate(-90 91.3 131)">V+</text>
<text x="80.4" y="136.8" transform="rotate(-90 80.4 136.8)">C8</text>
<text x="221.3" y="133.2">GND</text>
<text x="69.7" y="139.7">GND</text>
<text x="91.3" y="144" transform="rotate(-90 91.3 144)">+5V</text>
<text x="171.4" y="148.3" transform="rotate(-90 171.4 148.3)">+5V</text>
<text x="186.6" y="146.2">LT1086</text>
<text x="208.3" y="148.3">V+</text>
<text x="145.5" y="159.2">V+</text>
<text x="66.3" y="165.1">C1</text>
<text x="108.6" y="163.4" transform="rotate(-90 108.6 163.4)">LT1118</text>
<text x="135.6" y="167.3">C10</text>
<text x="142" y="167.3">C9</text>
<text x="93.5" y="169.9" transform="rotate(-90 93.5 169.9)">FB</text>
<text x="108.3" y="170.9">240</text>
<text x="117.3" y="172.1">V+</text>
<text x="182.5" y="170.7">FB</text>
<text x="82.7" y="174.2" transform="rotate(-90 82.7 174.2)">R2</text>
<text x="84.8" y="174.3" transform="rotate(-90 84.8 174.3)">5K</text>
<text x="94.4" y="175.9">C11</text>
<text x="109.1" y="175">R1</text>
<text x="71.9" y="189.4">GND</text>
</g>
<g font-size="1.8">
<text x="23.9" y="35.5" transform="rotate(-90 23.9 35.5)">1</text>
<text x="45.6" y="35.5" transform="rotate(-90 45.6 35.5)">1</text>
<text x="69.4" y="35.5" transform="rotate(-90 69.4 35.5)">1</text>
<text x="149.5" y="35.5" transform="rotate(-90 149.5 35.5)">1</text>
<text x="171.1" y="35.5" transform="rotate(-90 171.1 35.5)">1</text>
<text x="192.8" y="35.5" transform="rotate(-90 192.8 35.5)">1</text>
<text x="23.9" y="45.8" transform="rotate(-90 23.9 45.8)">2</text>
<text x="26.1" y="45.8" transform="rotate(-90 26.1 45.8)">3</text>
<text x="28.2" y="45.8" transform="rotate(-90 28.2 45.8)">4</text>
<text x="30.4" y="45.8" transform="rotate(-90 30.4 45.8)">5</text>
<text x="32.6" y="45.8" transform="rotate(-90 32.6 45.8)">6</text>
<text x="34.7" y="45.8" transform="rotate(-90 34.7 45.8)">7</text>
<text x="36.9" y="45.8" transform="rotate(-90 36.9 45.8)">8</text>
<text x="39.1" y="45.8" transform="rotate(-90 39.1 45.8)">9</text>
<text x="45.6" y="45.8" transform="rotate(-90 45.6 45.8)">2</text>
<text x="47.7" y="45.8" transform="rotate(-90 47.7 45.8)">3</text>
<text x="49.9" y="45.8" transform="rotate(-90 49.9 45.8)">4</text>
<text x="52.1" y="45.8" transform="rotate(-90 52.1 45.8)">5</text>
<text x="54.2" y="45.8" transform="rotate(-90 54.2 45.8)">6</text>
<text x="56.4" y="45.8" transform="rotate(-90 56.4 45.8)">7</text>
<text x="58.5" y="45.8" transform="rotate(-90 58.5 45.8)">8</text>
<text x="60.7" y="45.8" transform="rotate(-90 60.7 45.8)">9</text>
<text x="69.4" y="45.8" transform="rotate(-90 69.4 45.8)">2</text>
<text x="71.5" y="45.8" transform="rotate(-90 71.5 45.8)">3</text>
<text x="73.7" y="45.8" transform="rotate(-90 73.7 45.8)">4</text>
<text x="75.9" y="45.8" transform="rotate(-90 75.9 45.8)">5</text>
<text x="78" y="45.8" transform="rotate(-90 78 45.8)">6</text>
<text x="80.2" y="45.8" transform="rotate(-90 80.2 45.8)">7</text>
<text x="82.4" y="45.8" transform="rotate(-90 82.4 45.8)">8</text>
<text x="84.5" y="45.8" transform="rotate(-90 84.5 45.8)">9</text>
<text x="149.5" y="45.8" transform="rotate(-90 149.5 45.8)">2</text>
<text x="151.6" y="45.8" transform="rotate(-90 151.6 45.8)">3</text>
<text x="153.8" y="45.8" transform="rotate(-90 153.8 45.8)">4</text>
<text x="156" y="45.8" transform="rotate(-90 156 45.8)">5</text>
<text x="158.2" y="45.8" transform="rotate(-90 158.2 45.8)">6</text>
<text x="160.3" y="45.8" transform="rotate(-90 160.3 45.8)">7</text>
<text x="162.5" y="45.8" transform="rotate(-90 162.5 45.8)">8</text>
<text x="164.6" y="45.8" transform="rotate(-90 164.6 45.8)">9</text>
<text x="171.1" y="45.8" transform="rotate(-90 171.1 45.8)">2</text>
<text x="173.3" y="45.8" transform="rotate(-90 173.3 45.8)">3</text>
<text x="175.5" y="45.8" transform="rotate(-90 175.5 45.8)">4</text>
<text x="177.6" y="45.8" transform="rotate(-90 177.6 45.8)">5</text>
<text x="179.8" y="45.8" transform="rotate(-90 179.8 45.8)">6</text>
<text x="181.9" y="45.8" transform="rotate(-90 181.9 45.8)">7</text>
<text x="184.1" y="45.8" transform="rotate(-90 184.1 45.8)">8</text>
<text x="186.3" y="45.8" transform="rotate(-90 186.3 45.8)">9</text>
<text x="192.8" y="45.8" transform="rotate(-90 192.8 45.8)">2</text>
<text x="194.9" y="45.8" transform="rotate(-90 194.9 45.8)">3</text>
<text x="197.1" y="45.8" transform="rotate(-90 197.1 45.8)">4</text>
<text x="199.3" y="45.8" transform="rotate(-90 199.3 45.8)">5</text>
<text x="201.4" y="45.8" transform="rotate(-90 201.4 45.8)">6</text>
<text x="203.6" y="45.8" transform="rotate(-90 203.6 45.8)">7</text>
<text x="205.8" y="45.8" transform="rotate(-90 205.8 45.8)">8</text>
<text x="207.9" y="45.8" transform="rotate(-90 207.9 45.8)">9</text>
<text x="247.5" y="46.3">59</text>
<text x="247.5" y="44.1">61</text>
<text x="257.9" y="46.3">60</text>
<text x="257.9" y="44.1">62</text>
<text x="92" y="52.8">A29</text>
<text x="92" y="50.6">A30</text>
<text x="92" y="48.5">A31</text>
<text x="132.8" y="52.8">B29</text>
<text x="132.8" y="50.6">B30</text>
<text x="132.8" y="48.5">B31</text>
<text x="247.5" y="52.8">53</text>
<text x="247.5" y="50.6">55</text>
<text x="247.5" y="48.5">57</text>
<text x="257.9" y="52.8">54</text>
<text x="257.9" y="50.6">56</text>
<text x="257.9" y="48.5">58</text>
<text x="92" y="59.3">A26</text>
<text x="92" y="57.1">A27</text>
<text x="92" y="54.9">A28</text>
<text x="132.8" y="59.3">B26</text>
<text x="132.8" y="57.1">B27</text>
<text x="132.8" y="54.9">B28</text>
<text x="247.5" y="59.3">47</text>
<text x="247.5" y="57.1">49</text>
<text x="247.5" y="54.9">51</text>
<text x="257.9" y="59.3">48</text>
<text x="257.9" y="57.1">50</text>
<text x="257.9" y="54.9">52</text>
<text x="92" y="65.8">A23</text>
<text x="92" y="63.6">A24</text>
<text x="92" y="61.5">A25</text>
<text x="132.8" y="65.8">B23</text>
<text x="132.8" y="63.6">B24</text>
<text x="132.8" y="61.5">B25</text>
<text x="247.5" y="65.8">41</text>
<text x="247.5" y="63.6">43</text>
<text x="247.5" y="61.5">45</text>
<text x="257.9" y="65.8">42</text>
<text x="257.9" y="63.6">44</text>
<text x="257.9" y="61.5">46</text>
<text x="92" y="70.1">A21</text>
<text x="92" y="67.9">A22</text>
<text x="132.8" y="70.1">B21</text>
<text x="132.8" y="67.9">B22</text>
<text x="247.5" y="70.1">37</text>
<text x="247.5" y="67.9">39</text>
<text x="257.9" y="70.1">38</text>
<text x="257.9" y="67.9">40</text>
<text x="92" y="76.6">A18</text>
<text x="92" y="74.4">A19</text>
<text x="92" y="72.3">A20</text>
<text x="132.8" y="76.6">B18</text>
<text x="132.8" y="74.4">B19</text>
<text x="132.8" y="72.3">B20</text>
<text x="247.5" y="76.6">31</text>
<text x="247.5" y="74.4">33</text>
<text x="247.5" y="72.3">35</text>
<text x="257.9" y="76.6">32</text>
<text x="257.9" y="74.4">34</text>
<text x="257.9" y="72.3">36</text>
<text x="92" y="83.1">A15</text>
<text x="92" y="80.9">A16</text>
<text x="92" y="78.8">A17</text>
<text x="132.8" y="83.1">B15</text>
<text x="132.8" y="80.9">B16</text>
<text x="132.8" y="78.8">B17</text>
<text x="247.5" y="83.1">25</text>
<text x="247.5" y="80.9">27</text>
<text x="247.5" y="78.8">29</text>
<text x="257.9" y="83.1">26</text>
<text x="257.9" y="80.9">28</text>
<text x="257.9" y="78.8">30</text>
<text x="92" y="89.6">A12</text>
<text x="92" y="87.4">A13</text>
<text x="92" y="85.3">A14</text>
<text x="132.8" y="89.6">B12</text>
<text x="132.8" y="87.4">B13</text>
<text x="132.8" y="85.3">B14</text>
<text x="247.5" y="89.6">19</text>
<text x="247.5" y="87.4">21</text>
<text x="247.5" y="85.3">23</text>
<text x="257.9" y="89.6">20</text>
<text x="257.9" y="87.4">22</text>
<text x="257.9" y="85.3">24</text>
<text x="92" y="93.9">A10</text>
<text x="92.2" y="91.7">A11</text>
<text x="132.8" y="93.9">B10</text>
<text x="132.8" y="91.7">B11</text>
<text x="247.5" y="93.9">15</text>
<text x="247.5" y="91.7">17</text>
<text x="257.9" y="93.9">16</text>
<text x="257.9" y="91.7">18</text>
<text x="93" y="100.4">A7</text>
<text x="93" y="98.3">A8</text>
<text x="93" y="96.1">A9</text>
<text x="132.8" y="100.4">B7</text>
<text x="132.8" y="98.3">B8</text>
<text x="132.8" y="96.1">B9</text>
<text x="247.5" y="96.1">13</text>
<text x="247.6" y="98.3">11</text>
<text x="248.5" y="100.4">9</text>
<text x="257.9" y="100.4">10</text>
<text x="257.9" y="98.3">12</text>
<text x="257.9" y="96.1">14</text>
<text x="93" y="106.9">A4</text>
<text x="93" y="104.7">A5</text>
<text x="93" y="102.6">A6</text>
<text x="132.8" y="106.9">B4</text>
<text x="132.8" y="104.7">B5</text>
<text x="132.8" y="102.6">B6</text>
<text x="248.5" y="106.9">3</text>
<text x="248.5" y="104.7">5</text>
<text x="248.5" y="102.6">7</text>
<text x="257.9" y="106.9">4</text>
<text x="257.9" y="104.7">6</text>
<text x="257.9" y="102.6">8</text>
<text x="93" y="113.4">A1</text>
<text x="93" y="111.3">A2</text>
<text x="93" y="109.1">A3</text>
<text x="132.8" y="113.4">B1</text>
<text x="132.8" y="111.3">B2</text>
<text x="132.8" y="109.1">B3</text>
<text x="226.4" y="113.4">1</text>
<text x="248.5" y="109.1">1</text>
<text x="257.9" y="109.1">2</text>
<text x="69.4" y="119.9" transform="rotate(-90 69.4 119.9)">9</text>
<text x="71.5" y="119.9" transform="rotate(-90 71.5 119.9)">8</text>
<text x="73.7" y="119.9" transform="rotate(-90 73.7 119.9)">7</text>
<text x="75.9" y="119.9" transform="rotate(-90 75.9 119.9)">6</text>
<text x="78" y="119.9" transform="rotate(-90 78 119.9)">5</text>
<text x="80.2" y="119.9" transform="rotate(-90 80.2 119.9)">4</text>
<text x="82.4" y="119.9" transform="rotate(-90 82.4 119.9)">3</text>
<text x="84.5" y="119.9" transform="rotate(-90 84.5 119.9)">2</text>
<text x="226.4" y="115.6">2</text>
<text x="226.4" y="124.2">1</text>
<text x="84.5" y="130.2" transform="rotate(-90 84.5 130.2)">1</text>
<text x="226.4" y="126.4">2</text>
<text x="177.1" y="150.2">3</text>
<text x="182.1" y="151.1">IN</text>
<text x="195.7" y="151.2">OUT</text>
<text x="203.8" y="150.2">2</text>
<text x="97" y="156.7">1</text>
<text x="97" y="161">3</text>
<text x="102" y="157.6">GND</text>
<text x="102" y="162">EN</text>
<text x="110.1" y="157.6">GND2</text>
<text x="111.3" y="162">OUT</text>
<text x="113.4" y="159.8">IN</text>
<text x="119.3" y="156.7">8</text>
<text x="119.3" y="158.8">7</text>
<text x="119.3" y="161">6</text>
<text x="191.6" y="157.1" transform="rotate(-90 191.6 157.1)">GND/ADJ</text>
<text x="97" y="163.2">4</text>
<text x="102" y="164.1">FB</text>
<text x="112.4" y="164.1">IN2</text>
<text x="119.3" y="163.2">5</text>
<text x="190.6" y="162.2" transform="rotate(-90 190.6 162.2)">1</text>
</g>
<g font-size=".5">
<text x="133.3" y="165.8">SpiceOrder 1</text>
<text x="133.3" y="172.3">SpiceOrder 2</text>
</g>
</svg>
